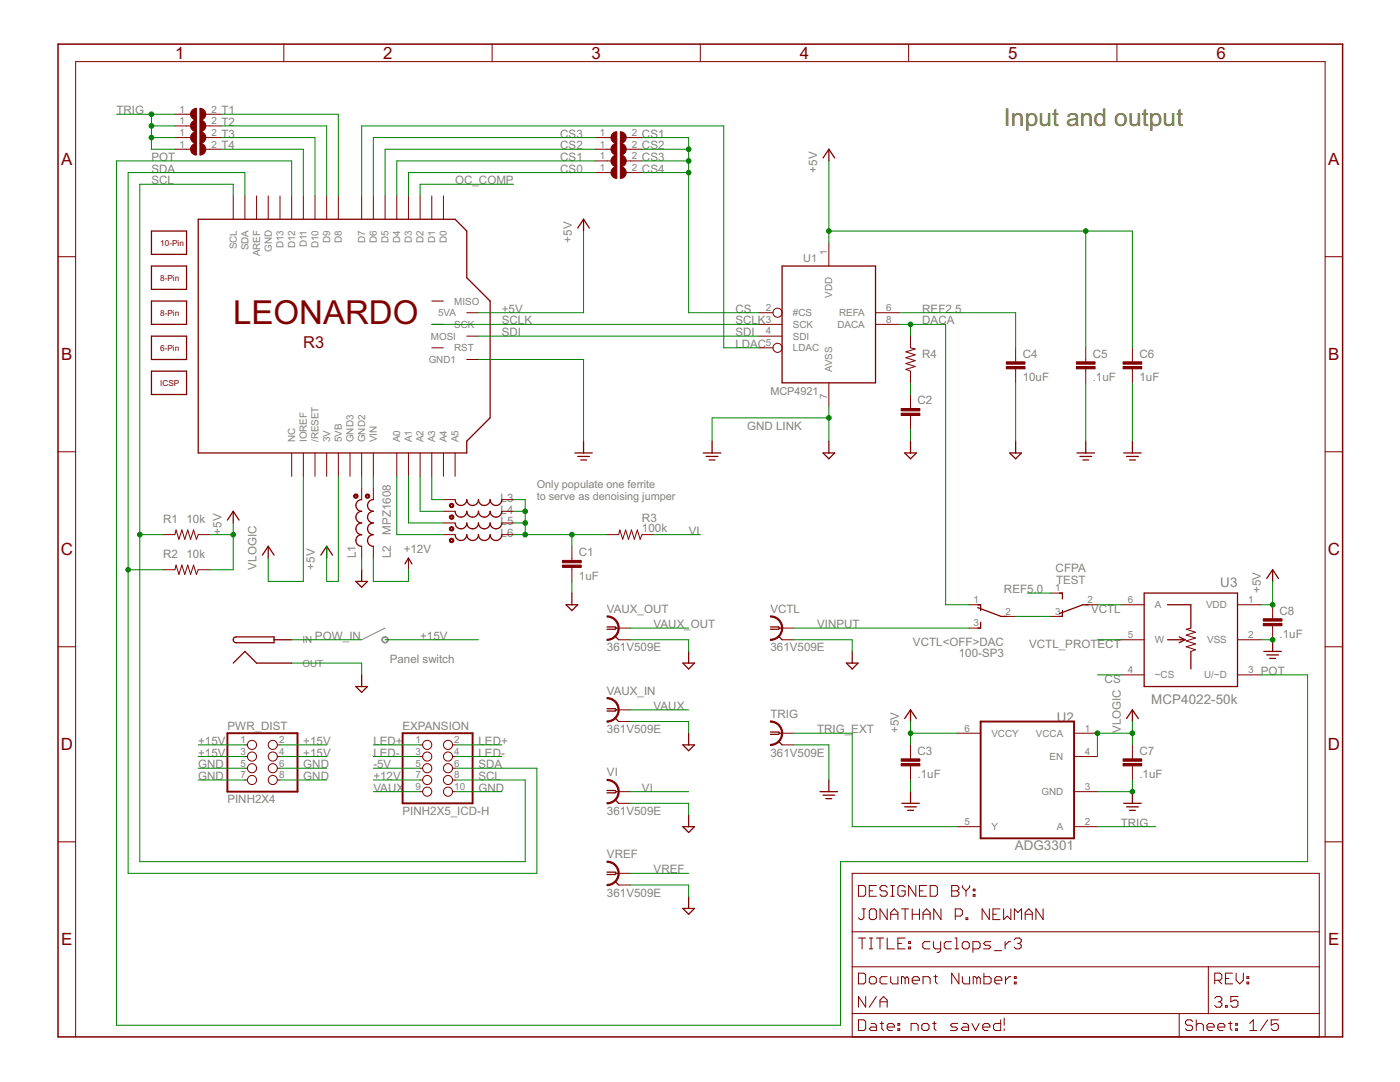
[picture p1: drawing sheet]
<svg xmlns="http://www.w3.org/2000/svg" width="279mm" height="216mm" viewBox="0 0 279 216" stroke-linecap="round" stroke-linejoin="round" font-family="sans-serif">
<path d="M76.9 125.3l-4.7 2.4" fill="none" stroke="#808080" stroke-width=".2"/>
<path d="M76.4 127.2a.65 .65 0 0 1 1 .1 .65 .65 0 0 1-.4 1 .65 .65 0 0 1-.8-.6h.1a.51 .51 0 0 1 .7-.5 .51 .51 0 0 1 .2 .8 .51 .51 0 0 1-.8-.2l-.2-.1z" fill-rule="evenodd" fill="#808080" stroke="#808080" stroke-width=".2"/>
<g fill="none" stroke="#800000" stroke-width=".25">
<path d="M165.4 29.8l1.2 1.7M165.4 29.8l-1.1 1.7M165.4 29.8v2.3M30.2 53.1h7v4.6h-7zM30.2 46.1h7v4.7h-7zM39.6 43.8h51.2l2.4 2.3v9.3l4.6 4.7v23.3l-4.6 4.6v2.4h-53.6zM116.5 43.8l1.1 1.7M116.5 43.8l-1.2 1.7M116.5 43.8v2.3M156.1 53.1h18.6v23.3h-18.6zM30.2 60.1h7v4.6h-7zM30.2 67.1h7v4.6h-7z"/>
<path d="M30.2 74.1h7v4.6h-7zM72.2 99.7a1.16 1.16 0 0 0-1.2 1.2 1.16 1.16 0 0 0 1.2 1.1 1.16 1.16 0 0 0-1.2 1.2 1.16 1.16 0 0 0 1.2 1.2 1.16 1.16 0 0 0-1.2 1.1 1.16 1.16 0 0 0 1.2 1.2 1.16 1.16 0 0 0-1.2 1.1 1.16 1.16 0 0 0 1.2 1.2M74.5 99.7a1.16 1.16 0 0 0-1.2 1.2 1.16 1.16 0 0 0 1.2 1.1 1.16 1.16 0 0 0-1.2 1.2 1.16 1.16 0 0 0 1.2 1.2 1.16 1.16 0 0 0-1.2 1.1 1.16 1.16 0 0 0 1.2 1.2 1.16 1.16 0 0 0-1.2 1.1 1.16 1.16 0 0 0 1.2 1.2M90.8 99.7a1.16 1.16 0 0 0 1.2 1.2 1.16 1.16 0 0 0 1.2-1.2 1.16 1.16 0 0 0 1.1 1.2 1.16 1.16 0 0 0 1.2-1.2 1.16 1.16 0 0 0 1.1 1.2 1.16 1.16 0 0 0 1.2-1.2 1.17 1.17 0 0 0 1.2 1.2 1.17 1.17 0 0 0 1.2-1.2M114.7 90.4h3.5M115.3 91.1h2.3M115.9 91.8h1.2M116.5 88v2.4M140.4 90.4h3.4M140.9 91.1h2.4M141.5 91.8h1.2M142.1 88v2.4"/>
<path d="M164.3 90.4h2.3l-1.2 1.1zM165.4 88v2.4M180.6 90.4h2.3l-1.2 1.1zM181.7 88v2.4M201.5 90.4h2.4l-1.2 1.1zM202.7 88v2.4M214.9 90.4h3.5M215.5 91.1h2.3M216.1 91.8h1.2M216.7 88v2.4M224.3 90.4h3.5M224.8 91.1h2.4"/>
<path d="M225.4 91.8h1.2M226 88v2.4M46.5 102l1.2 1.8M46.5 102l-1.1 1.8M46.5 102v2.4M53.5 109l1.2 1.8M53.5 109l-1.1 1.8M53.5 109v2.4M65.2 109l1.2 1.8M65.2 109l-1.2 1.8M65.2 109v2.4M71 116h2.3l-1.1 1.2z"/>
<path d="M72.2 113.7v2.3M80.8 112.5l.7-1.1 .7 1.1M90.8 102a1.16 1.16 0 0 0 1.2 1.2 1.16 1.16 0 0 0 1.2-1.2 1.16 1.16 0 0 0 1.1 1.2 1.16 1.16 0 0 0 1.2-1.2 1.16 1.16 0 0 0 1.1 1.2 1.16 1.16 0 0 0 1.2-1.2 1.17 1.17 0 0 0 1.2 1.2 1.17 1.17 0 0 0 1.2-1.2M90.8 104.4a1.16 1.16 0 0 0 1.2 1.1 1.16 1.16 0 0 0 1.2-1.1 1.16 1.16 0 0 0 1.1 1.1 1.16 1.16 0 0 0 1.2-1.1 1.16 1.16 0 0 0 1.1 1.1 1.16 1.16 0 0 0 1.2-1.1 1.17 1.17 0 0 0 1.2 1.1 1.17 1.17 0 0 0 1.2-1.1M90.8 106.7a1.16 1.16 0 0 0 1.2 1.1 1.16 1.16 0 0 0 1.2-1.1 1.16 1.16 0 0 0 1.1 1.1 1.16 1.16 0 0 0 1.2-1.1 1.16 1.16 0 0 0 1.1 1.1 1.16 1.16 0 0 0 1.2-1.1 1.17 1.17 0 0 0 1.2 1.1 1.17 1.17 0 0 0 1.2-1.1M114.1 118.3v2.4M211.4 118.3h.6v1.2M228.3 118.3h18.7v18.7h-18.7zM254 113.7v2.3M254 113.7l1.1 1.7M254 113.7l-1.2 1.7M46.5 132.3l2.4-2.3 2.3 2.3h7"/>
<path d="M46.7 127.3l.4-.2h7.6v1.1h-7.6l-.3-.1-.2-.3zM54.7 127.7h3.5M71 137h2.3l-1.1 1.2zM72.2 134.7v2.3M113 120.7h2.3l-1.2 1.1zM121.1 125.1h1.7l.2 .2-.2 .3h-1.7M122.8 127l.7 .7M136.3 132.3h2.3l-1.2 1.2zM137.4 130v2.3M153.8 125.1h1.6l.2 .2-.2 .3h-1.6M155.4 127l.7 .7M168.9 132.3h2.3l-1.1 1.2z"/>
<path d="M170.1 130v2.3M195.1 120.7h.6v1.1M195.1 121.2l4.7 1.8h1.2M195.7 124.2v1.1h-.6M212 121.8v1.2h-.6M217.3 120.7h-1.2l-4.7 1.7M233 120.7h4.7v4.6M233 127.7h3.5M235.3 127.1l1.2 .6M236.5 127.7l-1.2 .5M237.7 130v3.5M252.2 130h3.5"/>
<path d="M252.8 130.7h2.3M253.4 131.4h1.2M254 127.7v2.3M121.1 157.7h1.7l.2 .3-.2 .2h-1.7M121.1 141.4h1.7l.2 .2-.2 .3h-1.7M122.8 159.6l.7 .7M122.8 143.3l.7 .7M136.3 148.6h2.3l-1.2 1.2zM137.4 146.3v2.3M153.8 146.1h1.6l.2 .2-.2 .2h-1.6M155.4 147.9l.7 .7M163.7 158h3.5"/>
<path d="M164.3 158.7h2.3M164.8 159.4h1.2M165.4 155.6v2.4M181.7 141.6v2.4M181.7 158v2.3M181.7 141.6l1.2 1.8M181.7 141.6l-1.1 1.8M226 141.6v2.4M226 158v2.3M226 141.6l1.2 1.8M226 141.6l-1.2 1.8M121.1 174h1.7l.2 .3-.2 .2h-1.7"/>
<path d="M122.8 175.9l.7 .7M136.3 165h2.3l-1.2 1.1zM137.4 162.6v2.4M137.4 178.9v2.4M180 160.3h3.5M180.6 161h2.3M181.1 161.7h1.2M224.3 160.3h3.5M224.8 161h2.4M225.4 161.7h1.2M136.3 181.3h2.3l-1.2 1.1z"/>
</g>
<g fill="none" stroke="#800000" stroke-width=".2">
<path d="M56.6 8.8v3.5M98.2 8.8v3.5M139.8 8.8v3.5M181.3 8.8v3.5M222.9 8.8v3.5M34.9 27.5h3.1M34.9 29.8h3.1M34.9 22.8h3.1M34.9 25.1h3.1M41.1 27.5h3.1M41.1 29.8h3.1M41.1 22.8h3.1"/>
<path d="M41.1 25.1h3.1M46.5 39.1v4.7M48.9 39.1v4.7M51.2 39.1v4.7M53.5 39.1v4.7M55.9 39.1v4.7M58.2 39.1v4.7M60.5 39.1v4.7M62.9 39.1v4.7M65.2 39.1v4.7M67.5 39.1v4.7M72.2 39.1v4.7"/>
<path d="M74.5 39.1v4.7M76.9 39.1v4.7M79.2 39.1v4.7M81.5 39.1v4.7M83.8 39.1v4.7M86.2 39.1v4.7M88.5 39.1v4.7M118.8 27.5h3.1M118.8 29.8h3.1M118.8 32.1h3.1M118.8 34.4h3.1M125 27.5h3.1"/>
<path d="M125 29.8h3.1M125 32.1h3.1M125 34.4h3.1M11.6 51.2h3.5M165.4 48.4v4.7M264.5 51.2h3.4M86.2 60.1h2.3M86.2 64.7h2.3M86.2 69.4h2.3M93.2 62.4h2.3M93.2 67.1h2.3M93.2 71.7h2.3"/>
<path d="M151.4 62.4h2.9M151.4 67.1h4.7M151.4 64.7h4.7M151.4 69.4h2.9M165.4 76.4v4.6M174.7 62.4h4.7M174.7 64.7h4.7M181.7 67.1v2.3l.9 .2-1.8 .6 1.8 .6-1.8 .6 1.8 .6-1.8 .5 1.8 .6-1.8 .6 .9 .4v2.3M181.7 78.7v2.8M202.7 69.4v2.8M202.7 73.6v2.8M216.7 69.4v2.8"/>
<path d="M216.7 73.6v2.8M226 69.4v2.8M226 73.6v2.8M11.6 90.1h3.5M58.2 90.4v4.6M60.5 90.4v4.6M62.9 90.4v4.6M65.2 90.4v4.6M67.5 90.4v4.6M69.8 90.4v4.6M72.2 90.4v4.6M72.2 97.4v2.3"/>
<path d="M74.5 90.4v4.6M74.5 97.4v2.3M79.2 90.4v4.6M81.5 90.4v4.6M83.8 90.4v4.6M86.2 90.4v4.6M88.5 90.4v4.6M88.5 99.7h2.3M90.8 90.4v4.6M100.2 99.7h2.3M181.7 82.9v2.8M264.5 90.1h3.4"/>
<path d="M32.6 106.7h2.3l.2-1 .6 1.9 .6-1.9 .6 1.9 .6-1.9 .5 1.9 .6-1.9 .6 1.9 .4-.9h2.3M32.6 113.7h2.3l.2-.9 .6 1.8 .6-1.8 .6 1.8 .6-1.8 .5 1.8 .6-1.8 .6 1.8 .4-.9h2.3M72.2 109v2.4M74.5 109v2.4M81.5 111.4v2.3M88.5 102h2.3M88.5 104.4h2.3M88.5 106.7h2.3M100.2 102h2.3M100.2 104.4h2.3M100.2 106.7h2.3M114.1 109v2.8"/>
<path d="M114.1 113.2v2.8M121.1 106.7h2.4l.2-1 .6 1.9 .6-1.9 .5 1.9 .6-1.9 .6 1.9 .6-1.9 .6 1.9 .3-.9h2.4M209.7 118.3h2.3M11.6 129.1h3.5M123 125.3h2.8M123.5 127.7h2.3M155.6 125.3h2.8M156.1 127.7h2.3M193.4 120.7h2.3M193.4 125.3h2.3M200.4 123h2.3M209.7 123h2.3"/>
<path d="M216.7 120.7h2.3M223.7 120.7h4.6M223.7 127.7h4.6M223.7 134.7h4.6M237.7 125.3l-1 .3 1.9 .6-1.9 .5 1.9 .6-1.9 .6 1.9 .6-1.9 .6 1.9 .5-.9 .4M247 120.7h4.7M247 127.7h4.7M247 134.7h4.7M254 120.7v2.8M254 124.9v2.8M264.5 129.1h3.4M48.9 148.6h.5"/>
<path d="M48.9 151h.5M48.9 153.3h.5M48.9 155.6h.5M55.4 148.6h.5M55.4 151h.5M55.4 153.3h.5M55.4 155.6h.5M83.8 158h.5M83.8 148.6h.5M83.8 151h.5M83.8 153.3h.5M83.8 155.6h.5"/>
<path d="M90.3 158h.5M90.3 148.6h.5M90.3 151h.5M90.3 153.3h.5M90.3 155.6h.5M123 158h2.8M123 141.6h2.8M123.5 144h2.3M155.6 146.3h2.8M156.1 148.6h2.3M181.7 148.6v2.8M181.7 152.8v2.8"/>
<path d="M191.1 146.3h4.6M214.4 158h4.6M214.4 151h4.6M214.4 146.3h4.6M226 148.6v2.8M226 152.8v2.8M11.6 168h3.5M123 174.3h2.8M123.5 160.3h2.3M123.5 176.6h2.3M170.1 174.3h93.2v32.6h-93.2zM171.3 176.7h1.1l.4 .4v1.4l-.4 .3h-1.1z"/>
<path d="M173.5 177.8h.7M174.9 176.7h-1.4v2.1h1.4M177.1 177.1l-.4-.4h-.7l-.4 .4v.3l.4 .4h.7l.4 .3v.4l-.4 .3h-.7l-.4-.3M177.8 178.8h.7M177.8 176.7h.7M178.1 176.7v2.1M180.6 177.1l-.3-.4h-.7l-.4 .4v1.4l.4 .3h.7l.3-.3v-.7h-.7M182.8 176.7v2.1l-1.5-2.1v2.1M183.5 177.8h.7M184.9 176.7h-1.4v2.1h1.4M185.6 176.7h1.1l.4 .4v1.4l-.4 .3h-1.1zM189.9 176.7h1.1l.4 .4v.3l-.4 .4 .4 .3v.4l-.4 .3h-1.1z"/>
<path d="M189.9 177.8h1.1M191.1 165h4.6M192.1 176.7v.4l.7 .7M192.8 177.8v1M193.5 176.7v.4l-.7 .7M194.2 177.4h.4v.4h-.4zM194.2 178.5h.4v.3h-.4zM214.4 165h4.6M264.5 168h3.4M170.1 192.9h93.2M170.1 185.9h93.2M171.3 194.2h1.1l.4 .3v1.5l-.4 .3h-1.1z"/>
<path d="M171.3 187.2h1.5M172 187.2v2.1M172 181.4h.8M172.4 181.4v1.7l-.4 .4h-.3l-.4-.4M172.8 198.8v2.2l-1.5-2.2v2.2M173.5 181.7l.3-.3h.7l.4 .3v1.4l-.4 .4h-.7l-.3-.4zM173.5 187.2h.7M173.5 189.3h.7M173.8 194.9h.7l.4 .3v.8l-.4 .3h-.7l-.3-.3v-.8zM173.8 187.2v2.1M174.9 187.2h1.4M174.9 198.8l-1.4 2.2"/>
<path d="M175.6 187.2v2.1M175.6 199.9h1.5M177.1 181.4v2.1l-1.5-2.1v2.1M177.1 187.2v2.1h1.4M177.1 194.9h-1.1l-.4 .3v.8l.4 .3h1.1M177.8 183.5v-1.4l.7-.7 .7 .7v1.4M177.8 194.9v1.1l.3 .3h1.1v-1.4M177.8 182.4h1.4M179.2 188.3h.7M179.9 181.4h1.4M180.6 195.2l.4-.3 .3 .3v1.1M180.6 187.2h-1.4v2.1h1.4"/>
<path d="M180.6 195.2l-.3-.3h-.4v1.4M180.6 181.4v2.1M180.6 195.2v1.1M181.3 187.9h.4v.4h-.4zM181.3 189h.4v.3h-.4zM182.1 195.6h1.4v-.4l-.4-.3h-.7l-.3 .3v.8l.3 .3h.7M182.1 181.4v2.1M182.1 182.4h1.4M183.5 181.4v2.1M184.2 196.3v-1.4h1.1l.3 .3v1.1M184.2 183.5v-1.4l.7-.7 .7 .7v1.4M184.2 182.4h1.4"/>
<path d="M185.6 187.9h-1.1l-.4 .4v.7l.4 .3h1.1M186.3 187.9v1.1l.3 .3h1.1M186.4 194.9h.7M186.7 194.5v1.5l.4 .3M187.7 187.9v1.8l-.3 .3h-.4M187.8 181.4v2.1l-1.4-2.1v2.1M189.9 187.9h-1.1l-.4 .4v.7l.4 .3h1.1M190.6 187.2h.3v2.1M190.6 189.3h.7M190.6 182.8h1.1l.4-.4v-.7l-.4-.3h-1.1v2.1M191.4 194.2v2.1l-1.5-2.1v2.1M192 188.3l.4-.4h.7l.3 .4v.7l-.3 .3h-.7l-.4-.3z"/>
<path d="M192.1 194.9v1.1l.3 .3h1.1v-1.4M192.8 183.1h.3v.4h-.3zM194.2 189.3h1l.4-.3v-.7l-.4-.4h-1v2.1M194.9 195.2l-.3-.3h-.4v1.4M194.9 195.2v1.1M194.9 195.2l.4-.3 .3 .3v1.1M196.4 194.2v2.1h1l.4-.3v-.8l-.4-.3h-1M197.4 181.4v2.1l-1.4-2.1v2.1M197.7 187.9h-1l-.4 .4 .4 .3h.7l.3 .4-.3 .3h-1.1M198.2 182.4h.7M198.5 189.7h1.4M198.5 195.6h1.4v-.4l-.3-.3h-.7l-.4 .3v.8l.4 .3h.7"/>
<path d="M199.6 181.4h-1.4v2.1h1.4M200.3 181.4v2.1l.7-.7 .7 .7v-2.1M200.6 187.9v1.4M200.7 194.9v1.4M201.7 187.9h-.4l-.7 .7M201.7 194.9h-.3l-.7 .7M202.4 187.5l.4-.3h.7l.3 .3v.4l-.3 .4M202.4 196h.4v.3h-.4zM202.4 194.9h.4v.3h-.4zM202.4 183.5v-2.1l.8 .7 .7-.7v2.1M203.1 188.3h.4M203.5 188.3l.3 .3v.4l-.3 .3h-.7l-.4-.3"/>
<path d="M204.6 182.4h1.4M204.6 183.5v-1.4l.7-.7 .7 .7v1.4M208.2 181.4v2.1l-1.5-2.1v2.1M241.2 192.9v9.3M242.4 195.6h1.1l.3-.4v-.7l-.3-.3h-1.1v2.1M242.4 199.2l.4-.4h.7l.3 .4v.4l-.3 .3M243.1 195.6l.7 .7M243.1 199.9h.4M243.5 199.9l.3 .4v.3l-.3 .4h-.7l-.4-.4M244.6 195.2h.7M246 194.2h-1.4v2.1h1.4M246.7 194.2v1.4l.7 .7 .7-.7v-1.4"/>
<path d="M247.1 198.8h-1.5v1.1l.8-.3h.3l.4 .3v.7l-.4 .4h-.7l-.4-.4M248.9 196h.3v.3h-.3zM248.9 194.9h.3v.3h-.3zM15.1 206.9v-194.6h249.4v194.6M170.1 202.2h93.2M171.3 203.5h1.1l.4 .4v1.4l-.4 .3h-1.1zM173.8 204.2h.7l.4 .4v1h-1.1l-.3-.3 .3-.4h1.1M175.6 204.2h.7M175.6 201v-1.4l.7-.8 .8 .8v1.4M176 203.9v1.4l.3 .3M177.1 204.9h1.4v-.3l-.4-.4h-.7l-.3 .4v.7l.3 .3h.7M179.2 205.3h.4v.3h-.4z"/>
<path d="M179.2 204.2h.4v.4h-.4zM181.8 205.6v-1.4h1.1l.3 .4v1M184 204.6l.3-.4h.7l.4 .4v.7l-.4 .3h-.7l-.3-.3zM186.1 204.2h.7M186.5 203.9v1.4l.3 .3M191.1 204.2h-1.1l-.3 .4 .3 .3h.8l.3 .4-.3 .3h-1.1M192.2 204.2h.7l.4 .4v1h-1.1l-.4-.3 .4-.4h1.1M194 204.2l.7 1.4 .7-1.4M196.1 204.9h1.4v-.3l-.3-.4h-.7l-.4 .4v.7l.4 .3h.7M199.7 203.5v2.1h-1.1l-.3-.3v-.7l.3-.4h1.1M200.4 203.1v1.5M200.4 205.3v.3"/>
<path d="M235.3 202.2v4.7M238 203.9l-.3-.4h-.8l-.3 .4v.3l.3 .4h.8l.3 .3v.4l-.3 .3h-.8l-.3-.3M238.7 204.6l.4-.4h.7l.4 .4v1M238.7 203.5v2.1M240.9 204.9h1.4v-.3l-.3-.4h-.8l-.3 .4v.7l.3 .3h.8M243 204.9h1.5v-.3l-.4-.4h-.7l-.4 .4v.7l.4 .3h.7M244.6 200.6h.3v.4h-.3zM245.2 204.2h.7M245.5 203.9v1.4l.4 .3M246.6 205.3h.4v.3h-.4zM246.6 204.2h.4v.4h-.4zM249.4 205.6h1.4"/>
<path d="M249.4 204.2l.7-.7v2.1M253 203.5l-1.5 2.1M255.1 203.5h-1.4v1.1l.7-.4h.4l.3 .4v.7l-.3 .3h-.7l-.4-.3"/>
<circle cx="155.2" cy="69.4" r=".91"/>
<circle cx="155.2" cy="62.4" r=".91"/>
<circle cx="50.3" cy="153.3" r=".91"/>
<circle cx="50.3" cy="155.6" r=".91"/>
<circle cx="50.3" cy="148.6" r=".91"/>
<circle cx="50.3" cy="151" r=".91"/>
<circle cx="54.4" cy="155.6" r=".91"/>
<circle cx="54.4" cy="148.6" r=".91"/>
<circle cx="54.4" cy="153.3" r=".91"/>
<circle cx="54.4" cy="151" r=".91"/>
<circle cx="85.3" cy="158" r=".91"/>
<circle cx="85.3" cy="155.6" r=".91"/>
<circle cx="85.3" cy="148.6" r=".91"/>
<circle cx="85.3" cy="153.3" r=".91"/>
<circle cx="85.3" cy="151" r=".91"/>
<circle cx="89.4" cy="148.6" r=".91"/>
<circle cx="89.4" cy="153.3" r=".91"/>
<circle cx="89.4" cy="155.6" r=".91"/>
<circle cx="89.4" cy="158" r=".91"/>
<circle cx="89.4" cy="151" r=".91"/>
</g>
<g fill="#800000" stroke="#800000" stroke-width=".2">
<path d="M200.8 72.2h3.8v.5h-3.8z"/>
<path d="M200.8 73.1h3.8v.5h-3.8z"/>
<path d="M214.8 72.2h3.7v.5h-3.7z"/>
<path d="M214.8 73.1h3.7v.5h-3.7z"/>
<path d="M224.1 72.2h3.8v.5h-3.8z"/>
<path d="M224.1 73.1h3.8v.5h-3.8z"/>
<path d="M179.9 81.5h3.7v.5h-3.7z"/>
<path d="M179.9 82.4h3.7v.5h-3.7z"/>
<path d="M252.1 123.5h3.7v.4h-3.7z"/>
<path d="M252.1 124.4h3.7v.5h-3.7z"/>
<path d="M112.3 111.8h3.7v.5h-3.7z"/>
<path d="M112.3 112.8h3.7v.4h-3.7z"/>
<path d="M179.9 151.4h3.7v.5h-3.7z"/>
<path d="M179.9 152.4h3.7v.4h-3.7z"/>
<path d="M224.1 151.4h3.8v.5h-3.8z"/>
<path d="M224.1 152.4h3.8v.4h-3.8z"/>
</g>
<path d="M11.6 8.8h256.3v198.1h-256.3z" fill="none" stroke="#800000" stroke-width=".3"/>
<g fill="#800000" stroke="#800000" stroke-width=".2">
<path d="M121.1 122.9a2.44 2.44 0 0 1 2.5 2.4 2.44 2.44 0 0 1-2.5 2.5v-.2a2.21 2.21 0 0 0 2.2-2.3 2.21 2.21 0 0 0-2.2-2.2z" fill-rule="evenodd"/>
<path d="M123.8 26.3a1.16 1.16 0 0 1 1.2 1.2 1.16 1.16 0 0 1-1.2 1.1z" fill-rule="evenodd"/>
<path d="M122.2 26.7l.5-.3 .4-.1v2.3a1.17 1.17 0 0 1-1.1-.7 1.17 1.17 0 0 1 .2-1.2z" fill-rule="evenodd"/>
<path d="M123.8 28.6a1.16 1.16 0 0 1 1.2 1.2 1.16 1.16 0 0 1-1.2 1.1z" fill-rule="evenodd"/>
<path d="M122.2 29l.5-.3 .4-.1v2.3a1.16 1.16 0 0 1-1.1-.6 1.16 1.16 0 0 1 .2-1.3z" fill-rule="evenodd"/>
<path d="M123.8 30.9a1.16 1.16 0 0 1 1.2 1.2 1.16 1.16 0 0 1-1.2 1.2z" fill-rule="evenodd"/>
<path d="M122.2 31.3l.5-.3 .4-.1v2.4a1.16 1.16 0 0 1-1.1-.7 1.16 1.16 0 0 1 .2-1.3z" fill-rule="evenodd"/>
<path d="M123.8 33.3a1.16 1.16 0 0 1 1.2 1.1 1.16 1.16 0 0 1-1.2 1.2z" fill-rule="evenodd"/>
<path d="M122.2 33.7l.5-.4h.4v2.3a1.16 1.16 0 0 1-1.1-.7 1.16 1.16 0 0 1 .2-1.2z" fill-rule="evenodd"/>
<path d="M121.1 155.5a2.44 2.44 0 0 1 2.5 2.5 2.44 2.44 0 0 1-2.5 2.4v-.2a2.21 2.21 0 0 0 2.2-2.2 2.21 2.21 0 0 0-2.2-2.3z" fill-rule="evenodd"/>
<path d="M121.1 171.8a2.44 2.44 0 0 1 2.5 2.5 2.44 2.44 0 0 1-2.5 2.4v-.2a2.21 2.21 0 0 0 2.2-2.2 2.21 2.21 0 0 0-2.2-2.2z" fill-rule="evenodd"/>
<path d="M153.8 122.9a2.44 2.44 0 0 1 2.4 2.4 2.44 2.44 0 0 1-2.4 2.5v-.2a2.21 2.21 0 0 0 2.2-2.3 2.21 2.21 0 0 0-2.2-2.2z" fill-rule="evenodd"/>
<path d="M70.8 98.6a.45 .45 0 0 1 .6 .2 .45 .45 0 0 1-.3 .6 .45 .45 0 0 1-.5-.4h.2a.22 .22 0 0 1 .3-.2 .22 .22 0 0 1 .1 .4 .22 .22 0 0 1-.4-.1l-.2-.1z" fill-rule="evenodd"/>
<path d="M73.1 98.6a.45 .45 0 0 1 .7 .2 .45 .45 0 0 1-.4 .6 .45 .45 0 0 1-.5-.4h.2a.22 .22 0 0 1 .3-.2 .22 .22 0 0 1 .1 .4 .22 .22 0 0 1-.3-.1l-.3-.1z" fill-rule="evenodd"/>
<path d="M121.1 139.2a2.46 2.46 0 0 1 2.5 2.4 2.46 2.46 0 0 1-2.5 2.5v-.3a2.21 2.21 0 0 0 2.2-2.2 2.21 2.21 0 0 0-2.2-2.2z" fill-rule="evenodd"/>
<path d="M39.9 21.6a1.17 1.17 0 0 1 1.2 1.2 1.17 1.17 0 0 1-1.2 1.2z" fill-rule="evenodd"/>
<path d="M38.3 22l.9-.4v2.4a1.17 1.17 0 0 1-1.1-.7 1.17 1.17 0 0 1 .2-1.3z" fill-rule="evenodd"/>
<path d="M39.9 24a1.16 1.16 0 0 1 1.2 1.1 1.16 1.16 0 0 1-1.2 1.2z" fill-rule="evenodd"/>
<path d="M38.3 24.3l.5-.3h.4v2.3a1.17 1.17 0 0 1-1.1-.7 1.17 1.17 0 0 1 .2-1.3z" fill-rule="evenodd"/>
<path d="M39.9 26.3a1.16 1.16 0 0 1 1.2 1.2 1.16 1.16 0 0 1-1.2 1.1z" fill-rule="evenodd"/>
<path d="M38.3 26.7l.5-.3 .4-.1v2.3a1.17 1.17 0 0 1-1.1-.7 1.17 1.17 0 0 1 .2-1.2z" fill-rule="evenodd"/>
<path d="M39.9 28.6a1.16 1.16 0 0 1 1.2 1.2 1.16 1.16 0 0 1-1.2 1.1z" fill-rule="evenodd"/>
<path d="M38.3 29l.5-.3 .4-.1v2.3a1.16 1.16 0 0 1-1.1-.6 1.16 1.16 0 0 1 .2-1.3z" fill-rule="evenodd"/>
<path d="M153.8 143.8a2.46 2.46 0 0 1 2.4 2.5 2.46 2.46 0 0 1-2.4 2.5v-.3a2.21 2.21 0 0 0 2.2-2.2 2.21 2.21 0 0 0-2.2-2.2z" fill-rule="evenodd"/>
<path d="M89.7 100.6a.45 .45 0 0 1 .8-.1 .45 .45 0 0 1-.2 .8 .45 .45 0 0 1-.6-.4h.2a.22 .22 0 0 1 .3-.2 .22 .22 0 0 1 .1 .3 .22 .22 0 0 1-.4 0l-.2-.1z" fill-rule="evenodd"/>
<path d="M89.7 103a.45 .45 0 0 1 .8-.1 .45 .45 0 0 1-.2 .7 .45 .45 0 0 1-.6-.4h.2a.22 .22 0 0 1 .3-.2 .22 .22 0 0 1 .1 .3 .22 .22 0 0 1-.4 0l-.2-.1z" fill-rule="evenodd"/>
<path d="M89.7 105.3a.45 .45 0 0 1 .8-.1 .45 .45 0 0 1-.2 .7 .45 .45 0 0 1-.6-.4h.2a.22 .22 0 0 1 .3-.2 .22 .22 0 0 1 .1 .4 .22 .22 0 0 1-.4-.1l-.2-.1z" fill-rule="evenodd"/>
<path d="M89.9 107.5a.45 .45 0 0 1 .6 .2 .45 .45 0 0 1-.3 .6 .45 .45 0 0 1-.5-.5h.2a.22 .22 0 0 1 .3-.1 .22 .22 0 0 1 .1 .3 .22 .22 0 0 1-.4-.1l-.2-.1z" fill-rule="evenodd"/>
</g>
<path d="M45.4 146.3h14v11.7h-14zM80.3 146.3h14v14h-14zM195.7 144h18.7v23.3h-18.7z" fill="none" stroke="#800000" stroke-width=".38"/>
<g fill="none" stroke="#008000" stroke-width=".2">
<path d="M23.2 22.8h11.7M30.2 25.1h4.7M30.2 27.5h4.7M30.2 22.8v7h4.7M44.2 25.1h21v14M44.2 27.5h18.7v11.6M44.2 29.8h16.3v9.3M44.2 22.8h23.3v16.3M46.5 39.1v-2.3h-18.6v135.1h76.9v-16.3h-14M48.9 39.1v-4.7h-23.3v139.9h81.5v-21h-16.3M58.2 39.1v-7h-35v172.5h144.5v-32.7h93.3v-37.2h-9.3M72.2 39.1v-14h72.2v44.3h7"/>
<path d="M102.5 36.8h-18.7v2.3M118.8 34.4h-37.3v4.7M118.8 32.1h-39.6v7M118.8 27.5h-44.3v11.6M118.8 29.8h-41.9v9.3M128.1 34.4h9.3M128.1 32.1h9.3M128.1 27.5h9.3v34.9h14M128.1 29.8h9.3M165.4 32.1v16.3M116.5 46.1v16.3h-21M165.4 46.1h60.6v23.3"/>
<path d="M216.7 46.1v23.3M86.2 64.7h65.2M95.5 67.1h55.9M95.5 71.7h21v16.3M179.4 64.7h9.3v56h4.7M179.4 62.4h23.3v7M181.7 64.7v2.4M181.7 76.4v2.3M202.7 76.4v11.6M216.7 76.4v11.6M226 76.4v11.6M60.5 95v21h-7v-4.6"/>
<path d="M67.5 95v21h-2.3v-7M72.2 95v2.4M74.5 95v2.4M79.2 95v11.7h9.3M81.5 95v9.4h7M83.8 95v7h4.7M86.2 95v4.7h2.3M102.5 99.7h2.3v7M165.4 83.4h-23.3v4.6M165.4 81v7M181.7 85.7v2.3M25.6 113.7h7"/>
<path d="M27.9 106.7h4.7M41.9 106.7h4.6M46.5 104.4v9.3h-4.6M72.2 111.4v2.3M74.5 111.4v4.6h7v-2.3M102.5 106.7h18.6M102.5 104.4h2.3M102.5 102h2.3M114.1 106.7v2.3M114.1 116v2.3M130.5 106.7h9.3M205 118.3h4.7"/>
<path d="M254 116v4.7h-2.3M58.2 132.3h14v2.4M58.2 127.7h14M76.9 127.7h18.6M125.8 127.7h11.6v2.3M125.8 125.3h11.6M158.4 127.7h11.7v2.3M158.4 125.3h35M202.7 123h7M219 134.7h4.7M219 120.7h4.7M219 127.7h4.7"/>
<path d="M251.7 127.7h2.3M39.6 155.6h9.3M39.6 148.6h9.3M39.6 153.3h9.3M39.6 151h9.3M55.9 155.6h9.3M55.9 148.6h9.3M55.9 153.3h9.3M55.9 151h9.3M74.5 155.6h9.3M74.5 148.6h9.3M74.5 158h9.3"/>
<path d="M74.5 153.3h9.3M74.5 151h9.3M90.8 148.6h9.4M90.8 158h9.4M90.8 151h9.4M125.8 144h11.6v2.3M125.8 158h11.6M125.8 141.6h11.6M158.4 146.3h11.7v18.7h21M158.4 148.6h7v7M181.7 144v4.6M181.7 155.6v2.4"/>
<path d="M181.7 146.3h9.4M226 144v4.6M226 155.6v2.4h-7M226 146.3h-7v4.7M125.8 160.3h11.6v2.3M125.8 176.6h11.6v2.3M125.8 174.3h11.6M219 165h11.7"/>
</g>
<g fill="#008000" stroke="#008000" stroke-width=".2">
<circle cx="137.4" cy="29.8" r=".47"/>
<circle cx="137.4" cy="32.1" r=".47"/>
<circle cx="137.4" cy="34.4" r=".47"/>
<circle cx="181.7" cy="64.7" r=".47"/>
<circle cx="165.4" cy="83.4" r=".47"/>
<circle cx="254" cy="127.7" r=".47"/>
<circle cx="226" cy="158" r=".47"/>
<circle cx="165.4" cy="46.1" r=".47"/>
<circle cx="216.7" cy="46.1" r=".47"/>
<circle cx="254" cy="120.7" r=".47"/>
<circle cx="46.5" cy="106.7" r=".47"/>
<circle cx="181.7" cy="146.3" r=".47"/>
<circle cx="30.2" cy="22.8" r=".47"/>
<circle cx="30.2" cy="25.1" r=".47"/>
<circle cx="30.2" cy="27.5" r=".47"/>
<circle cx="25.6" cy="113.7" r=".47"/>
<circle cx="27.9" cy="106.7" r=".47"/>
<circle cx="114.1" cy="106.7" r=".47"/>
<circle cx="104.8" cy="106.7" r=".47"/>
<circle cx="104.8" cy="104.4" r=".47"/>
<circle cx="104.8" cy="102" r=".47"/>
<circle cx="219" cy="146.3" r=".47"/>
<circle cx="226" cy="146.3" r=".47"/>
</g>
<text font-size="7.4" fill="#800000" x="46.5" y="64.7">LEONARDO</text>
<text font-size="5.5" fill="#808000" x="200.4" y="25.1">Input and output</text>
<g font-size="3.8" fill="#800000">
<text x="34.9" y="11.7">1</text>
<text x="76.5" y="11.7">2</text>
<text x="118.1" y="11.7">3</text>
<text x="159.6" y="11.7">4</text>
<text x="201.2" y="11.7">5</text>
<text x="242.7" y="11.7">6</text>
<text x="12.2" y="32.9">A</text>
<text x="265.1" y="32.9">A</text>
<text x="12.2" y="71.9">B</text>
<text x="265.1" y="71.9">B</text>
<text x="12.1" y="110.8">C</text>
<text x="265" y="110.8">C</text>
<text x="12.1" y="149.7">D</text>
<text x="265" y="149.7">D</text>
<text x="12.2" y="188.6">E</text>
<text x="265.1" y="188.6">E</text>
</g>
<text font-size="3.7" fill="#800000" x="60.5" y="69.4">R3</text>
<g font-size="3" fill="#808080">
<text x="243.5" y="117.2">U3</text>
<text x="210.9" y="144">U2</text>
<text x="229.7" y="140.5">MCP4022-50k</text>
<text x="202.5" y="169.6">ADG3301</text>
</g>
<g font-size="2.6" fill="#808080">
<text x="23.2" y="22.8">TRIG</text>
<text x="44.2" y="22.8">T1</text>
<text x="44.2" y="25.1">T2</text>
<text x="44.2" y="27.4">T3</text>
<text x="44.2" y="29.8">T4</text>
<text x="111.8" y="27.4">CS3</text>
<text x="111.8" y="29.8">CS2</text>
<text x="128.1" y="27.4">CS1</text>
<text x="128.1" y="29.8">CS2</text>
<text x="30.2" y="32.1">POT</text>
<text x="30.2" y="34.4">SDA</text>
<text x="111.8" y="34.4">CS0</text>
<text x="111.8" y="32.1">CS1</text>
<text x="128.1" y="32.1">CS3</text>
<text x="128.1" y="34.4">CS4</text>
<text x="163.1" y="34.4" transform="rotate(-90 163.1 34.4)">+5V</text>
<text x="30.2" y="36.8">SCL</text>
<text x="90.8" y="36.8">OC_COMP</text>
<text x="114.1" y="48.4" transform="rotate(-90 114.1 48.4)">+5V</text>
<text x="100.2" y="64.7">SCLK</text>
<text x="100.2" y="62.4">+5V</text>
<text x="146.8" y="64.7">SCLK</text>
<text x="146.8" y="62.4">CS</text>
<text x="184.1" y="64.7">DAC</text>
<text x="184.1" y="62.4">REF2.5</text>
<text x="188.9" y="64.7">A</text>
<text x="100.2" y="67.1">SDI</text>
<text x="146.8" y="67.1">SDI</text>
<text x="146.8" y="69.4">LDAC</text>
<text x="184.1" y="71.5">R4</text>
<text x="204.1" y="71.4">C4</text>
<text x="218.1" y="71.4">C5</text>
<text x="227.4" y="71.4">C6</text>
<text x="204.1" y="76">10uF</text>
<text x="218.1" y="76">.1uF</text>
<text x="227.4" y="76">1uF</text>
<text x="183.1" y="80.7">C2</text>
<text x="149.1" y="85.7">GND LINK</text>
<text x="99.9" y="100.2">L3</text>
<text x="32.6" y="104.4">R1</text>
<text x="37.2" y="104.4">10k</text>
<text x="44.2" y="106.7" transform="rotate(-90 44.2 106.7)">+5V</text>
<text x="78" y="106.7" transform="rotate(-90 78 106.7)">MPZ1608</text>
<text x="99.9" y="102.5">L4</text>
<text x="99.9" y="104.8">L5</text>
<text x="99.9" y="107.2">L6</text>
<text x="128.1" y="106.2">100k</text>
<text x="128.1" y="104.1">R3</text>
<text x="137.4" y="106.7">VI</text>
<text x="32.6" y="111.3">R2</text>
<text x="37.2" y="111.3">10k</text>
<text x="51.2" y="113.7" transform="rotate(-90 51.2 113.7)">VLOGIC</text>
<text x="62.9" y="113.7" transform="rotate(-90 62.9 113.7)">+5V</text>
<text x="71" y="111.3" transform="rotate(-90 71 111.3)">L1</text>
<text x="78" y="111.3" transform="rotate(-90 78 111.3)">L2</text>
<text x="80.6" y="110.4">+12V</text>
<text x="115.5" y="111">C1</text>
<text x="115.5" y="115.7">1uF</text>
<text x="200.4" y="118.3">REF5.0</text>
<text x="210.7" y="114.1">CFPA</text>
<text x="210.8" y="116.5">TEST</text>
<text x="251.6" y="118.3" transform="rotate(-90 251.6 118.3)">+5V</text>
<text x="121.1" y="122.3">VAUX_OUT</text>
<text x="130.5" y="125.3">VAUX_OUT</text>
<text x="153.8" y="122.3">VCTL</text>
<text x="163.1" y="125.3">VINPUT</text>
<text x="217.7" y="122.3">VCTL</text>
<text x="255.4" y="122.7">C8</text>
<text x="62.9" y="127.7">POW_IN</text>
<text x="83.8" y="127.7">+15V</text>
<text x="121.1" y="130">361V509E</text>
<text x="153.8" y="130">361V509E</text>
<text x="182.2" y="128.8">VCTL&lt;OFF&gt;DAC</text>
<text x="191.4" y="131.2">100-SP3</text>
<text x="205.4" y="129.3">VCTL_PROTECT</text>
<text x="255.4" y="127.3">.1uF</text>
<text x="77.8" y="132.3">Panel switch</text>
<text x="220.5" y="136.3">CS</text>
<text x="251.6" y="134.7">POT</text>
<text x="121.1" y="138.6">VAUX_IN</text>
<text x="130.5" y="141.6">VAUX</text>
<text x="153.8" y="143.3">TRIG</text>
<text x="39.6" y="148.6">+15V</text>
<text x="45.4" y="145.7">PWR_DIST</text>
<text x="60.5" y="148.6">+15V</text>
<text x="74.5" y="148.6">LED+</text>
<text x="80.3" y="145.7">EXPANSION</text>
<text x="95.5" y="148.6">LED+</text>
<text x="121.1" y="146.3">361V509E</text>
<text x="163.1" y="146.3">TRIG_EXT</text>
<text x="179.4" y="146.3" transform="rotate(-90 179.4 146.3)">+5V</text>
<text x="223.7" y="146.3" transform="rotate(-90 223.7 146.3)">VLOGIC</text>
<text x="39.6" y="155.6">GND</text>
<text x="39.6" y="153.3">GND</text>
<text x="39.6" y="151">+15V</text>
<text x="60.5" y="155.6">GND</text>
<text x="60.5" y="153.3">GND</text>
<text x="60.5" y="151">+15V</text>
<text x="74.5" y="153.3">-5V</text>
<text x="74.5" y="155.6">+12V</text>
<text x="74.5" y="151">LED-</text>
<text x="95.5" y="151">LED-</text>
<text x="95.5" y="153.3">SDA</text>
<text x="95.5" y="155.6">SCL</text>
<text x="121.1" y="154.9">VI</text>
<text x="153.8" y="151">361V509E</text>
<text x="183.1" y="155.3">.1uF</text>
<text x="183.1" y="150.6">C3</text>
<text x="227.4" y="155.3">.1uF</text>
<text x="227.4" y="150.6">C7</text>
<text x="45.4" y="160.3">PINH2X4</text>
<text x="74.5" y="158">VAUX</text>
<text x="95.5" y="158">GND</text>
<text x="128.1" y="158">VI</text>
<text x="80.3" y="162.6">PINH2X5_ICD-H</text>
<text x="121.1" y="162.6">361V509E</text>
<text x="223.7" y="165">TRIG</text>
<text x="121.1" y="171.2">VREF</text>
<text x="121.1" y="178.9">361V509E</text>
<text x="130.5" y="174.3">VREF</text>
</g>
<g font-size="2.4" fill="#808080">
<text x="160.3" y="52.3">U1</text>
<text x="153.8" y="78.7">MCP4921</text>
<text x="107.1" y="97.4">Only populate one ferrite</text>
<text x="107.1" y="99.7">to serve as denoising jumper</text>
</g>
<g font-size="2.2" fill="#808080">
<text x="35.8" y="22.5">1</text>
<text x="42.2" y="22.5">2</text>
<text x="35.8" y="24.8">1</text>
<text x="35.8" y="27.1">1</text>
<text x="35.8" y="29.5">1</text>
<text x="42.2" y="24.8">2</text>
<text x="42.2" y="27.1">2</text>
<text x="42.2" y="29.5">2</text>
<text x="119.7" y="27.1">1</text>
<text x="119.7" y="29.5">1</text>
<text x="126.1" y="27.1">2</text>
<text x="126.1" y="29.5">2</text>
<text x="119.7" y="31.8">1</text>
<text x="119.7" y="34.1">1</text>
<text x="126.1" y="31.8">2</text>
<text x="126.1" y="34.1">2</text>
<text x="47.2" y="49.7" transform="rotate(-90 47.2 49.7)">SCL</text>
<text x="49.6" y="49.9" transform="rotate(-90 49.6 49.9)">SDA</text>
<text x="51.9" y="51.2" transform="rotate(-90 51.9 51.2)">AREF</text>
<text x="54.2" y="50.3" transform="rotate(-90 54.2 50.3)">GND</text>
<text x="56.6" y="49.5" transform="rotate(-90 56.6 49.5)">D13</text>
<text x="58.9" y="49.5" transform="rotate(-90 58.9 49.5)">D12</text>
<text x="61.2" y="49.4" transform="rotate(-90 61.2 49.4)">D11</text>
<text x="63.6" y="49.5" transform="rotate(-90 63.6 49.5)">D10</text>
<text x="65.9" y="48.4" transform="rotate(-90 65.9 48.4)">D9</text>
<text x="68.2" y="48.4" transform="rotate(-90 68.2 48.4)">D8</text>
<text x="72.9" y="48.4" transform="rotate(-90 72.9 48.4)">D7</text>
<text x="75.2" y="48.4" transform="rotate(-90 75.2 48.4)">D6</text>
<text x="77.5" y="48.4" transform="rotate(-90 77.5 48.4)">D5</text>
<text x="79.9" y="48.4" transform="rotate(-90 79.9 48.4)">D4</text>
<text x="82.2" y="48.4" transform="rotate(-90 82.2 48.4)">D3</text>
<text x="84.5" y="48.4" transform="rotate(-90 84.5 48.4)">D2</text>
<text x="86.9" y="48.4" transform="rotate(-90 86.9 48.4)">D1</text>
<text x="89.2" y="48.4" transform="rotate(-90 89.2 48.4)">D0</text>
<text x="165.1" y="50.9" transform="rotate(-90 165.1 50.9)">1</text>
<text x="166.1" y="59.4" transform="rotate(-90 166.1 59.4)">VDD</text>
<text x="87.4" y="63.1">5VA</text>
<text x="90.6" y="60.8">MISO</text>
<text x="90.6" y="65.4">SCK</text>
<text x="152.8" y="62.1">2</text>
<text x="152.8" y="64.4">3</text>
<text x="158.2" y="63.1">#CS</text>
<text x="158.2" y="65.4">SCK</text>
<text x="167.1" y="65.4">DACA</text>
<text x="167.4" y="63.1">REFA</text>
<text x="176.9" y="64.4">8</text>
<text x="176.9" y="62.1">6</text>
<text x="86" y="67.8">MOSI</text>
<text x="90.6" y="70.1">RST</text>
<text x="152.8" y="66.7">4</text>
<text x="152.8" y="69.1">5</text>
<text x="158.2" y="67.8">SDI</text>
<text x="158.2" y="70.1">LDAC</text>
<text x="85.6" y="72.4">GND1</text>
<text x="166.1" y="74.2" transform="rotate(-90 166.1 74.2)">AVSS</text>
<text x="165.1" y="79.6" transform="rotate(-90 165.1 79.6)">7</text>
<text x="58.9" y="88.2" transform="rotate(-90 58.9 88.2)">NC</text>
<text x="61.2" y="88.2" transform="rotate(-90 61.2 88.2)">IOREF</text>
<text x="63.6" y="88.2" transform="rotate(-90 63.6 88.2)">/RESET</text>
<text x="65.9" y="88.2" transform="rotate(-90 65.9 88.2)">3V</text>
<text x="68.2" y="88.2" transform="rotate(-90 68.2 88.2)">5VB</text>
<text x="70.6" y="88.2" transform="rotate(-90 70.6 88.2)">GND3</text>
<text x="72.9" y="88.2" transform="rotate(-90 72.9 88.2)">GND2</text>
<text x="75.2" y="88.2" transform="rotate(-90 75.2 88.2)">VIN</text>
<text x="79.9" y="88.2" transform="rotate(-90 79.9 88.2)">A0</text>
<text x="82.2" y="88.2" transform="rotate(-90 82.2 88.2)">A1</text>
<text x="84.5" y="88.2" transform="rotate(-90 84.5 88.2)">A2</text>
<text x="86.9" y="88.2" transform="rotate(-90 86.9 88.2)">A3</text>
<text x="89.2" y="88.2" transform="rotate(-90 89.2 88.2)">A4</text>
<text x="91.5" y="88.2" transform="rotate(-90 91.5 88.2)">A5</text>
<text x="210.6" y="118">1</text>
<text x="194.3" y="125">3</text>
<text x="194.3" y="120.3">1</text>
<text x="200.7" y="122.7">2</text>
<text x="210.6" y="122.7">3</text>
<text x="217" y="120.3">2</text>
<text x="225.1" y="120.3">6</text>
<text x="230.5" y="121.4">A</text>
<text x="240.7" y="121.4">VDD</text>
<text x="249.1" y="120.3">1</text>
<text x="60.3" y="128.4">IN</text>
<text x="225.1" y="127.3">5</text>
<text x="230.5" y="128.4">W</text>
<text x="240.9" y="128.4">VSS</text>
<text x="249.1" y="127.3">2</text>
<text x="60.3" y="133">OUT</text>
<text x="225.1" y="134.3">4</text>
<text x="230.5" y="135.4">~CS</text>
<text x="240.3" y="135.4">U/~D</text>
<text x="249.1" y="134.3">3</text>
<text x="48" y="148.3">1</text>
<text x="55.7" y="148.3">2</text>
<text x="82.9" y="148.3">1</text>
<text x="90.6" y="148.3">2</text>
<text x="192.5" y="146">6</text>
<text x="197.9" y="147">VCCY</text>
<text x="206.7" y="147">VCCA</text>
<text x="216.5" y="146">1</text>
<text x="48" y="150.6">3</text>
<text x="48" y="153">5</text>
<text x="48" y="155.3">7</text>
<text x="55.7" y="150.6">4</text>
<text x="55.7" y="153">6</text>
<text x="55.7" y="155.3">8</text>
<text x="82.9" y="150.6">3</text>
<text x="82.9" y="153">5</text>
<text x="82.9" y="155.3">7</text>
<text x="90.6" y="150.6">4</text>
<text x="90.6" y="153">6</text>
<text x="90.6" y="155.3">8</text>
<text x="209.5" y="151.7">EN</text>
<text x="216.5" y="150.6">4</text>
<text x="82.9" y="157.6">9</text>
<text x="90.6" y="157.6">10</text>
<text x="207.8" y="158.7">GND</text>
<text x="216.5" y="157.6">3</text>
<text x="192.5" y="164.6">5</text>
<text x="197.9" y="165.6">Y</text>
<text x="210.9" y="165.6">A</text>
<text x="216.5" y="164.6">2</text>
</g>
<g font-size="1.8" fill="#800000">
<text x="32" y="49">10-Pin</text>
<text x="32" y="56">8-Pin</text>
<text x="32" y="63">8-Pin</text>
<text x="32" y="70">6-Pin</text>
<text x="32" y="77">ICSP</text>
</g>
</svg>
